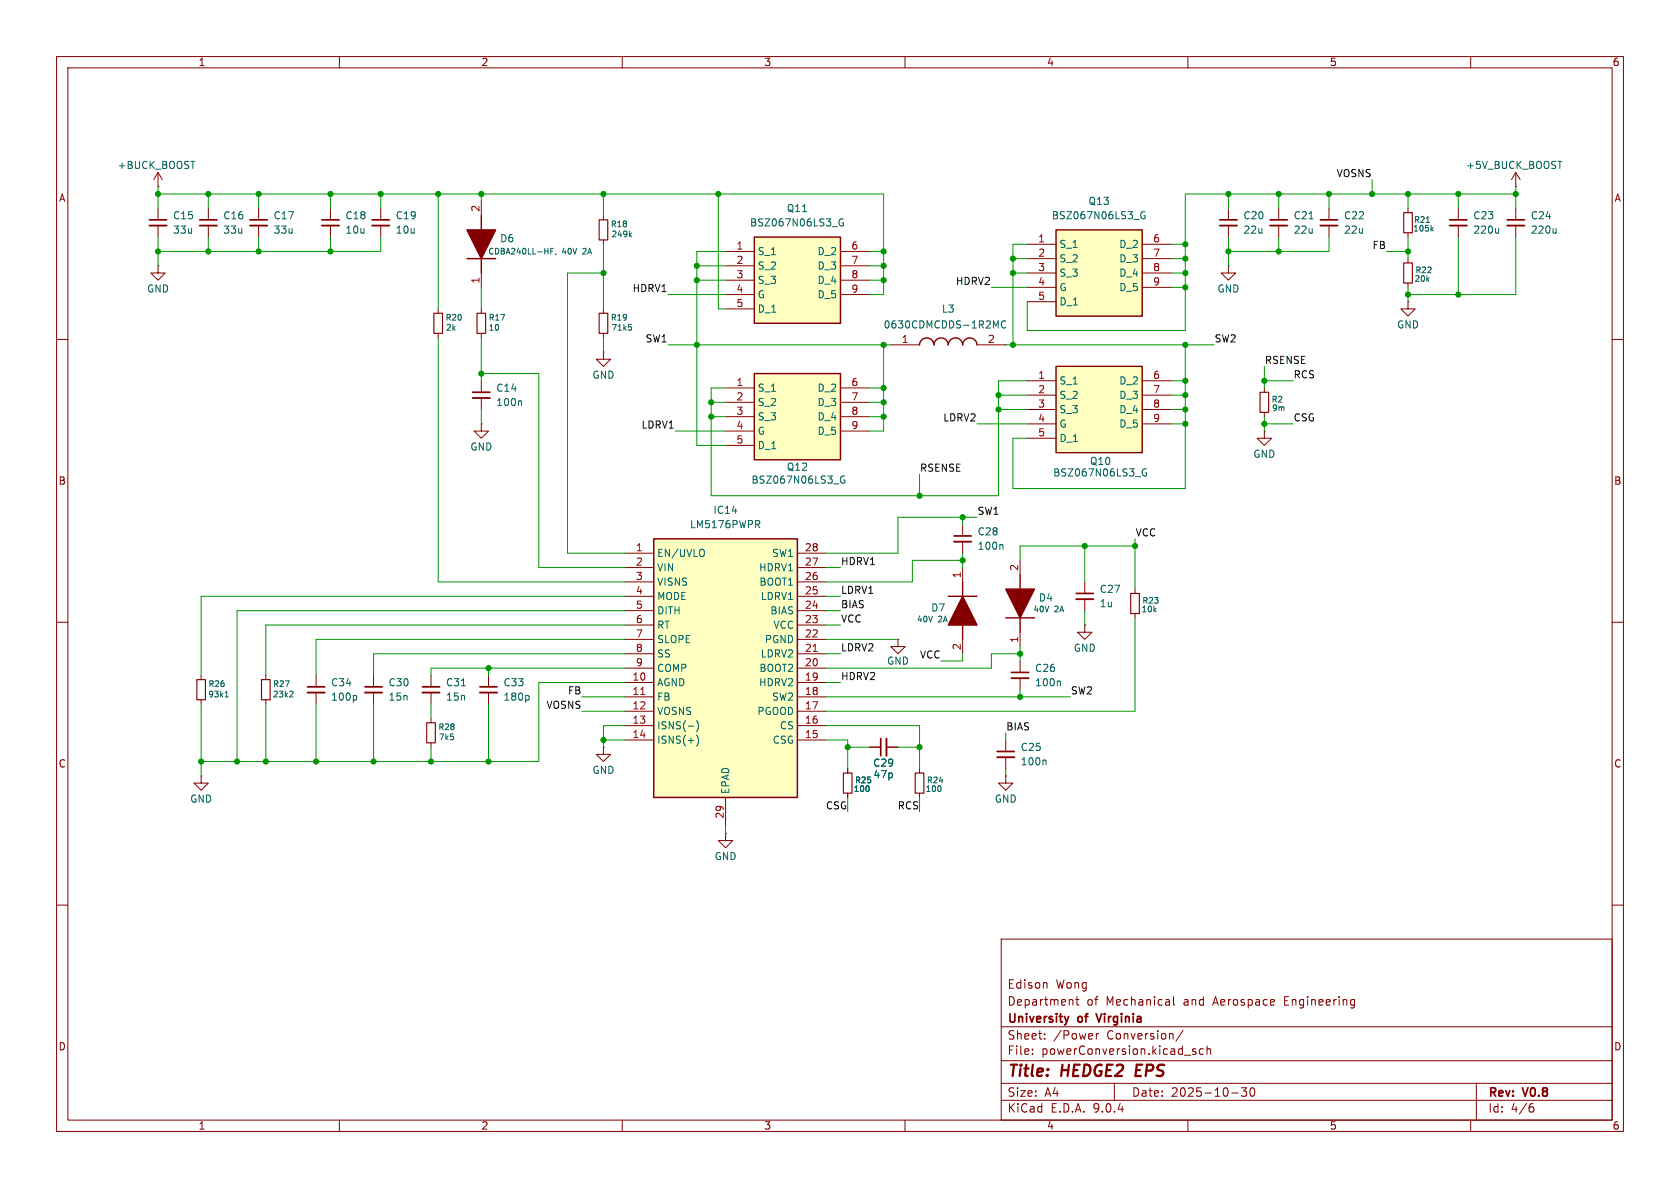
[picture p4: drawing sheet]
<svg xmlns="http://www.w3.org/2000/svg" width="297mm" height="210mm" viewBox="0 0 297 210" stroke-linecap="round" stroke-linejoin="round" font-family="sans-serif">
<g fill="none" stroke="#840000" stroke-width=".18">
<path d="M10 10h277v190h-277zM12 12h273v186h-273zM60 10v2M110 10v2M160 10v2M210 10v2M260 10v2M85.1 35.6v2.5M106.7 38.1v.8M248.9 36.8v.8M268 36.8v2.1M268 39.9v2"/>
<path d="M85.1 48.3v2.5M106.7 42.4v.8M248.9 41.1v.8M248.9 45.7v.8M248.9 50v.8M10 60h2M285 60h2M170.2 92.7v2M170.2 95.8v2M10 110h2M76.2 119.4v2M86.4 119.4v2"/>
<path d="M191.8 102.9v2M191.8 105.9v2.1M285 110h2M76.2 122.4v2.1M76.2 127v.8M76.2 131.3v.8M86.4 122.4v2.1M106.7 132.1v1.3h1.2l-1.2 1.2-1.3-1.2h1.3M106.7 132.1h.1M128.3 147.3v1.3h1.2l-1.2 1.3-1.3-1.3h1.3M128.3 147.3h.1M10 160h2"/>
<path d="M177 166h108v32h-108zM184.9 173.7l.2 .2v.8M189.6 176.8l.1 .9M190.2 176.7h.5M190.4 176.2v1.3l.3 .2M207.5 176.2v1.3l.2 .2M239 176.7l.5 .1M239.5 177.6l-.5 .1M239.5 176.7v1.2l-.3 .3M285 160h2M60 198v2M110 198v2"/>
<path d="M160 198v2M177 194.5h108M177 191.5h108M177 187.5h108M177 181.5h108M182.5 186.3v.1M182.5 185.5v.1M184.7 183.6v.1M184.7 182.8v.1M193.8 182.7v1M194.2 182.7l-.2 .1-.2 .2M197 191.5v3"/>
<path d="M209.2 182.1l-1.3 2M210 198v2M211.4 185.5l-.4-.1-.2 .2 .1 .2 .5 .2v.3h-.6M212.7 185.5l-.4-.1-.3 .3v.4l.2 .2h.5M213.4 185.5l.2-.1 .4 .1v.9M213.4 184.9v1.5M217.7 193.2h1.2M219.5 192.3h.9l-.5 .6 .4 .1v.7l-.2 .1h-.4l-.2-.1M221.1 192.4l.2-.1a.81 .81 0 0 1 .6 .6 .81 .81 0 0 1-.3 .8l-.1 .1a.81 .81 0 0 1-.4-1.4zM260 198v2M261 191.5v6.5M270.6 195.7h.4l.2 .3-.1 .5-.5 .1"/>
<path d="M271 195.1l-.4 .1"/>
</g>
<path d="M201 188.2l-.3 2h1" fill="none" stroke="#840000" stroke-width=".4"/>
<path d="M266.4 38.9h3.1M168.7 94.7h3M190.2 104.9h3.1M74.7 121.4h3M84.8 121.4h3.1M188.9 179.7l-.3 1M193.8 179.2l.5 1.5" fill="none" stroke="#840000" stroke-width=".3"/>
<path d="M266.4 39.9h3.1M168.7 95.8h3M190.2 105.9h3.1M74.7 122.4h3M84.8 122.4h3.1" fill="none" stroke="#840000" stroke-width=".33"/>
<g fill="none" stroke="#006464" stroke-width=".18">
<path d="M252.2 39.3h.5M97.4 44.4h.3M97.9 43.9h-.5v1M98.3 44.9l-.1 .2M111.4 41.5l.3 .4M111.7 41.2l-.4 .4M253.1 40.5l.3 .3M253.4 40.2l-.4 .4M275.1 40.4v.8M275.1 41.1l-.2 .1M177.1 96.3l.2 .1v.7M81.6 121.2h.7"/>
<path d="M93.3 122.9l.2 .3v.3l-.2 .3"/>
</g>
<path d="M105.9 38.9h1.5v3.5h-1.5zM248.2 37.6h1.5v3.5h-1.5zM248.2 46.5h1.5v3.5h-1.5zM75.4 127.8h1.6v3.5h-1.6z" fill="none" stroke="#840000" stroke-width=".2"/>
<path d="M85.1 38.1v2.5M82.5 45.7h5.1M85.1 45.7v2.6" fill="none" stroke="#840000" stroke-width=".25"/>
<path d="M82.5 40.6h5.1l-2.5 5.1z" fill="#840000" stroke="#840000" stroke-width=".25"/>
<path d="M133.3 41.9h15.3v15.3h-15.3z" fill="#ffffc2"/>
<path d="M133.3 41.9h15.3v15.3h-15.3zM177.8 109.2h5.1M180.3 101.6v2.5M180.3 109.2v2.6" fill="none" stroke="#840000" stroke-width=".25"/>
<g fill="none" stroke="#840000" stroke-width=".18">
<path d="M27.9 33h.1M27.9 30.5l-.7 1.3M27.9 30.5l.8 1.3M27.9 30.5v2.5M27.9 36.8v2.1M27.9 39.9v2M36.8 36.8v2.1M36.8 39.9v2M45.7 36.8v2.1M45.7 39.9v2M58.4 36.8v2.1M58.4 39.9v2"/>
<path d="M234.9 36.8v2.1M234.9 39.9v2M257.8 36.8v2.1M257.8 39.9v2M128.3 44.5h5M128.3 47h5M128.3 49.5h5M128.3 52.1h5M128.3 54.6h5M148.6 44.5h5.1M148.6 47h5.1M148.6 49.5h5.1"/>
<path d="M148.6 52.1h5.1M180.3 99.1v2.5M180.3 111.8v2.5M180.3 116.8v2.1M180.3 119.9v2M191.8 110.5v1.3h1.2l-1.2 1.2-1.3-1.2h1.3M191.8 110.5h.1M200.7 104.1v.8M200.7 108.5v.7"/>
</g>
<path d="M33.7 28.5h.8M149 38.7a.59 .59 0 0 0-.7 .6 .59 .59 0 0 0 .7 .6l.1-.5h-.2M264.9 40.4v.8M264.9 41.1l-.1 .1M187.3 120.4l.2 .2v.6" fill="none" stroke="#006464" stroke-width=".18"/>
<path d="M199.9 104.9h1.5v3.6h-1.5z" fill="none" stroke="#840000" stroke-width=".2"/>
<path d="M26.4 38.9h3.1M35.3 38.9h3.1M44.2 38.9h3M56.9 38.9h3M233.4 38.9h3.1M256.3 38.9h3M178.8 118.9h3.1" fill="none" stroke="#840000" stroke-width=".3"/>
<path d="M26.4 39.9h3.1M35.3 39.9h3.1M44.2 39.9h3M56.9 39.9h3M233.4 39.9h3.1M256.3 39.9h3M178.8 119.9h3.1" fill="none" stroke="#840000" stroke-width=".33"/>
<path d="M177.8 104.1h5.1l-2.6 5.1z" fill="#840000" stroke="#840000" stroke-width=".25"/>
<path d="M186.7 40.6h15.2v15.3h-15.2z" fill="#ffffc2"/>
<path d="M186.7 40.6h15.2v15.3h-15.2zM162.6 61a1.27 1.27 0 0 1 1.2-1.3 1.27 1.27 0 0 1 1.3 1.3 1.27 1.27 0 0 1 1.3-1.3 1.27 1.27 0 0 1 1.2 1.3 1.27 1.27 0 0 1 1.3-1.3 1.27 1.27 0 0 1 1.3 1.3 1.27 1.27 0 0 1 1.2-1.3 1.27 1.27 0 0 1 1.3 1.3" fill="none" stroke="#840000" stroke-width=".25"/>
<g fill="none" stroke="#840000" stroke-width=".18">
<path d="M27.9 47v1.3h1.3l-1.3 1.2-1.2-1.2h1.2M27.9 47h.1M181.6 43.2h5.1M181.6 45.7h5.1M181.6 48.3h5.1M181.6 50.8h5.1M181.6 53.3h5.1M201.9 43.2h5.1M201.9 45.7h5.1M201.9 48.3h5.1M201.9 50.8h5.1M248.9 53.3v1.3h1.3l-1.3 1.3-1.3-1.3h1.3"/>
<path d="M248.9 53.3h.1M157.5 61h5.1M172.7 61h5.1M47 119.4v.7M55.9 119.4v2M47 123.7v.8M55.9 122.4v2.1"/>
</g>
<path d="M202.4 37.5a.59 .59 0 0 0-.7 .5 .59 .59 0 0 0 .7 .6v-.5h-.2M176.1 57.6l.4-.9v1.3M177.8 56.8a.6 .6 0 0 0-.8 .5 .6 .6 0 0 0 .6 .7l.2-.1M51.6 122.2l.2 .2v.2l-.6 .6h.6M62.8 122.9l.3 .3v.3l-.3 .3" fill="none" stroke="#006464" stroke-width=".18"/>
<path d="M54.4 121.4h3" fill="none" stroke="#840000" stroke-width=".3"/>
<path d="M54.4 122.4h3" fill="none" stroke="#840000" stroke-width=".33"/>
<path d="M46.2 120.1h1.6v3.6h-1.6z" fill="none" stroke="#840000" stroke-width=".2"/>
<path d="M115.6 95.3h25.4v45.7h-25.4z" fill="#ffffc2"/>
<path d="M115.6 95.3h25.4v45.7h-25.4z" fill="none" stroke="#840000" stroke-width=".25"/>
<g fill="none" stroke="#840000" stroke-width=".18">
<path d="M110.5 97.8h5.1M141 97.8h5M35.6 119.4v.7M110.5 100.3h5.1M110.5 102.9h5.1M110.5 105.4h5.1M110.5 108h5.1M110.5 110.5h5.1M110.5 113h5.1M110.5 115.6h5.1M110.5 118.1h5.1M141 100.3h5"/>
<path d="M141 102.9h5M141 105.4h5M141 108h5M141 110.5h5M141 113h5M141 115.6h5M141 118.1h5M35.6 123.7v.8M110.5 120.7h5.1M110.5 123.2h5.1M110.5 125.7h5.1M110.5 128.3h5.1"/>
<path d="M110.5 130.8h5.1M141 120.7h5M141 123.2h5M141 125.7h5M141 128.3h5M141 130.8h5M149.9 135.9v.8M153.7 132.1h2M156.7 132.1h2M128.3 141v5.1M149.9 140.2v.8"/>
</g>
<path d="M124.3 97.2a.9 .9 0 0 1 0 1.1M133.9 92.7l.4 .6M134.1 92l.2 .3v.3l-.2 .1M39.8 123.2h.6M40 122.3l.1-.1v1M121.7 128.4h.9M123.1 127.4a1.46 1.46 0 0 1 0 1.9M123.1 129.9a1.46 1.46 0 0 1 0 2M153.6 139.1v.6" fill="none" stroke="#006464" stroke-width=".18"/>
<path d="M143.8 115.2h.7M113.3 122.8h.7" fill="none" stroke="#a90000" stroke-width=".18"/>
<path d="M34.8 120.1h1.5v3.6h-1.5zM149.1 136.7h1.5v3.5h-1.5z" fill="none" stroke="#840000" stroke-width=".2"/>
<path d="M155.7 130.6v3" fill="none" stroke="#840000" stroke-width=".3"/>
<path d="M156.7 130.6v3" fill="none" stroke="#840000" stroke-width=".33"/>
<path d="M186.7 64.8h15.2v15.2h-15.2z" fill="#ffffc2"/>
<path d="M186.7 64.8h15.2v15.2h-15.2z" fill="none" stroke="#840000" stroke-width=".25"/>
<path d="M181.6 67.3h5.1M181.6 69.9h5.1M181.6 72.4h5.1M181.6 74.9h5.1M181.6 77.5h5.1M201.9 67.3h5.1M201.9 69.9h5.1M201.9 72.4h5.1M201.9 74.9h5.1M177.8 130.8v2M177.8 133.9v2" fill="none" stroke="#840000" stroke-width=".18"/>
<path d="M202.6 82.9a.59 .59 0 0 0-.7 .6 .59 .59 0 0 0 .7 .6l.1-.5h-.2M184.7 134.4l.2 .1v.7" fill="none" stroke="#006464" stroke-width=".18"/>
<path d="M176.3 132.8h3" fill="none" stroke="#840000" stroke-width=".3"/>
<path d="M176.3 133.9h3" fill="none" stroke="#840000" stroke-width=".33"/>
<path d="M133.3 66h15.3v15.3h-15.3z" fill="#ffffc2"/>
<path d="M133.3 66h15.3v15.3h-15.3zM167.6 105.4h5.1M170.2 102.9v2.5M170.2 110.5v2.5" fill="none" stroke="#840000" stroke-width=".25"/>
<g fill="none" stroke="#840000" stroke-width=".18">
<path d="M67.3 36.8v2.1M67.3 39.9v2M217.2 36.8v2.1M217.2 39.9v2M226.1 36.8v2.1M226.1 39.9v2M268 33h.1M268 30.5l-.8 1.3M268 30.5l.7 1.3M268 30.5v2.5M77.5 54.6v.8M77.5 58.9v.8"/>
<path d="M85.1 54.6v.8M85.1 58.9v.8M106.7 54.6v.8M106.7 58.9v.8M217.2 47v1.3h1.2l-1.2 1.2-1.3-1.2h1.3M217.2 47h.1M85.1 74.9v1.3h1.3l-1.3 1.3-1.3-1.3h1.3M85.1 74.9h.1M85.1 67.3v2M85.1 70.4v2M106.7 62.2v1.3h1.2l-1.2 1.3-1.3-1.3h1.3M106.7 62.2h.1"/>
<path d="M128.3 68.6h5M128.3 71.1h5M128.3 73.7h5M128.3 76.2h5M128.3 78.7h5M148.6 68.6h5.1M148.6 71.1h5.1M148.6 73.7h5.1M148.6 76.2h5.1M223.5 76.2v1.3h1.3l-1.3 1.2-1.3-1.2h1.3M223.5 76.2h.1M223.5 68.6v.7"/>
<path d="M223.5 72.9v.8M66 119.4v2M158.7 113v1.3h1.3l-1.3 1.3-1.2-1.3h1.2M158.7 113h.1M170.2 100.3v2.6M170.2 113v2.6M35.6 137.2v1.2h1.2l-1.2 1.3-1.3-1.3h1.3M35.6 137.2h.1M66 122.4v2.1M149.9 135.9v.8M153.7 132.1h2M156.7 132.1h2"/>
<path d="M162.6 135.9v.8M177.8 137.2v1.2h1.3l-1.3 1.3-1.3-1.3h1.3M177.8 137.2h.1M149.9 140.2v.8M162.6 140.2v.8"/>
</g>
<path d="M231.4 38.7h.8M275.4 28.5h.7M111.1 57.4h.5M111.5 57.7l.2 .2v.3l-.2 .2M92 70.9l.2 .1v.7M149.3 84.2a.59 .59 0 0 0-.7 .6 .59 .59 0 0 0 .7 .6l.1-.5h-.3M153.6 139.1v.6M166.3 139.1v.6" fill="none" stroke="#006464" stroke-width=".18"/>
<path d="M76.7 55.4h1.5v3.5h-1.5zM84.3 55.4h1.6v3.5h-1.6zM105.9 55.4h1.5v3.5h-1.5zM222.8 69.3h1.5v3.6h-1.5zM161.8 136.7h1.5v3.5h-1.5z" fill="none" stroke="#840000" stroke-width=".2"/>
<path d="M65.8 38.9h3M215.6 38.9h3.1M224.5 38.9h3.1M83.6 69.3h3M64.5 121.4h3.1" fill="none" stroke="#840000" stroke-width=".3"/>
<path d="M65.8 39.9h3M215.6 39.9h3.1M224.5 39.9h3.1M83.6 70.4h3M64.5 122.4h3.1" fill="none" stroke="#840000" stroke-width=".33"/>
<path d="M170.2 105.4l2.5 5.1h-5.1z" fill="#840000" stroke="#840000" stroke-width=".25"/>
<g fill="none" stroke="#009600" stroke-width=".18">
<path d="M27.9 34.3h128.3v17.8h-2.5M27.9 33v3.8M36.8 34.3v2.5M45.7 34.3v2.5M58.4 34.3v2.5M67.3 34.3v2.5M77.5 34.3v20.3M85.1 34.3v1.3M106.7 34.3v3.8M127 34.3v20.3h1.3M217.2 34.3v2.5M226.1 34.3v2.5"/>
<path d="M234.9 34.3v2.5M242.6 31.8v2.5M248.9 34.3v2.5M257.8 34.3v2.5M268 33v3.8M268 34.3h-58.5v24.1h-27.9v-5.1M27.9 41.9v5.1M36.8 41.9v2.6M45.7 41.9v2.6M58.4 41.9v2.6M67.3 41.9v2.6h-39.4M77.5 59.7v43.2h33"/>
<path d="M85.1 50.8v3.8M85.1 59.7v7.6M106.7 48.3h-6.4v49.5h10.2M106.7 43.2v11.4M106.7 59.7v2.5M118.1 52.1h10.2M123.2 47h5.1M123.2 49.5h5.1M128.3 44.5h-5.1v34.2h5.1M153.7 47h2.5M153.7 49.5h2.5M153.7 44.5h2.5"/>
<path d="M175.3 50.8h6.3M179.1 48.3h2.5M179.1 45.7h2.5M181.6 43.2h-2.5v17.8M207 43.2h2.5M207 48.3h2.5M207 45.7h2.5M207 50.8h2.5M217.2 41.9v5.1M226.1 41.9v2.6M234.9 41.9v2.6h-17.7M245.1 44.5h3.8"/>
<path d="M248.9 41.9v3.8M248.9 50.8v2.5M257.8 41.9v10.2M268 41.9v10.2h-19.1M85.1 66h10.1v34.3h15.3M85.1 72.4v2.5M118.1 61h39.4M119.4 76.2h8.9M125.7 71.1h2.6M125.7 73.7h2.6M153.7 71.1h2.5M153.7 73.7h2.5"/>
<path d="M153.7 68.6h2.5M156.2 61v15.2h-2.5M172.7 74.9h8.9M176.5 69.9h5.1M176.5 72.4h5.1M177.8 61h36.8M181.6 67.3h-5.1v20.3h-50.8v-19h2.6M207 67.3h2.5M207 69.9h2.5M207 72.4h2.5M207 74.9h2.5M209.5 61v25.4h-30.4v-8.9h2.5"/>
<path d="M223.5 67.3h5.1M223.5 74.9h5.1M223.5 64.8v3.8M223.5 73.7v2.5M162.6 83.8v3.8M170.2 91.4v1.3M170.2 97.8v2.5M170.2 99.1h-8.9v3.8h-15.3M172.7 91.4h-14v6.4h-12.7M191.8 96.5v6.4M200.7 96.5h-20.4v2.6M200.7 95.3v8.8"/>
<path d="M86.4 118.1v1.3M110.5 108h-68.6v26.6M110.5 115.6h-44.5v3.8M110.5 110.5h-63.5v8.9M110.5 105.4h-74.9v14M110.5 118.1h-34.3v1.3M110.5 113h-54.6v6.4M146 108h2.6M146 115.6h2.6M146 110.5h2.6M146 105.4h2.6M146 113h12.7"/>
<path d="M146 100.3h2.6M170.2 115.6v1.2h-3.8M180.3 114.3v2.5M180.3 115.6h-5v2.5h-29.3M191.8 108v2.5M200.7 109.2v16.5h-54.7M35.6 124.5v12.7M47 124.5v10.1M55.9 124.5v10.1M66 124.5v10.1M76.2 124.5v2.5M76.2 132.1v2.5"/>
<path d="M86.4 124.5v10.1M102.9 123.2h7.6M102.9 125.7h7.6M106.7 130.8h3.8M110.5 120.7h-15.3v13.9h-59.6M110.5 128.3h-3.8v3.8M146 128.3h16.6v7.6M146 130.8h3.9v5.1M146 120.7h2.6M146 123.2h43.2M149.9 132.1h3.8M158.7 132.1h3.9"/>
<path d="M177.8 129.5v1.3M177.8 135.9v1.3M180.3 121.9v1.3M128.3 146.1v1.2M149.9 141v2.5M162.6 141v2.5"/>
</g>
<g fill="#009600" stroke="#009600" stroke-width=".18">
<circle cx="156.2" cy="68.6" r=".46"/>
<circle cx="156.2" cy="49.5" r=".46"/>
<circle cx="156.2" cy="47" r=".46"/>
<circle cx="156.2" cy="61" r=".46"/>
<circle cx="176.5" cy="69.9" r=".46"/>
<circle cx="176.5" cy="72.4" r=".46"/>
<circle cx="156.2" cy="73.7" r=".46"/>
<circle cx="156.2" cy="71.1" r=".46"/>
<circle cx="156.2" cy="44.5" r=".46"/>
<circle cx="268" cy="34.3" r=".46"/>
<circle cx="257.8" cy="34.3" r=".46"/>
<circle cx="248.9" cy="44.5" r=".46"/>
<circle cx="257.8" cy="52.1" r=".46"/>
<circle cx="248.9" cy="34.3" r=".46"/>
<circle cx="242.6" cy="34.3" r=".46"/>
<circle cx="248.9" cy="52.1" r=".46"/>
<circle cx="209.5" cy="61" r=".46"/>
<circle cx="209.5" cy="50.8" r=".46"/>
<circle cx="209.5" cy="67.3" r=".46"/>
<circle cx="209.5" cy="72.4" r=".46"/>
<circle cx="209.5" cy="69.9" r=".46"/>
<circle cx="209.5" cy="74.9" r=".46"/>
<circle cx="179.1" cy="45.7" r=".46"/>
<circle cx="179.1" cy="61" r=".46"/>
<circle cx="179.1" cy="48.3" r=".46"/>
<circle cx="200.7" cy="96.5" r=".46"/>
<circle cx="191.8" cy="96.5" r=".46"/>
<circle cx="209.5" cy="45.7" r=".46"/>
<circle cx="209.5" cy="48.3" r=".46"/>
<circle cx="162.6" cy="87.6" r=".46"/>
<circle cx="149.9" cy="132.1" r=".46"/>
<circle cx="170.2" cy="91.4" r=".46"/>
<circle cx="170.2" cy="99.1" r=".46"/>
<circle cx="180.3" cy="115.6" r=".46"/>
<circle cx="162.6" cy="132.1" r=".46"/>
<circle cx="180.3" cy="123.2" r=".46"/>
<circle cx="226.1" cy="44.5" r=".46"/>
<circle cx="209.5" cy="43.2" r=".46"/>
<circle cx="217.2" cy="44.5" r=".46"/>
<circle cx="217.2" cy="34.3" r=".46"/>
<circle cx="223.5" cy="67.3" r=".46"/>
<circle cx="223.5" cy="74.9" r=".46"/>
<circle cx="226.1" cy="34.3" r=".46"/>
<circle cx="234.9" cy="34.3" r=".46"/>
<circle cx="123.2" cy="61" r=".46"/>
<circle cx="125.7" cy="73.7" r=".46"/>
<circle cx="125.7" cy="71.1" r=".46"/>
<circle cx="106.7" cy="130.8" r=".46"/>
<circle cx="123.2" cy="47" r=".46"/>
<circle cx="77.5" cy="34.3" r=".46"/>
<circle cx="67.3" cy="34.3" r=".46"/>
<circle cx="85.1" cy="34.3" r=".46"/>
<circle cx="106.7" cy="48.3" r=".46"/>
<circle cx="85.1" cy="66" r=".46"/>
<circle cx="127" cy="34.3" r=".46"/>
<circle cx="123.2" cy="49.5" r=".46"/>
<circle cx="106.7" cy="34.3" r=".46"/>
<circle cx="86.4" cy="134.6" r=".46"/>
<circle cx="86.4" cy="118.1" r=".46"/>
<circle cx="45.7" cy="34.3" r=".46"/>
<circle cx="58.4" cy="44.5" r=".46"/>
<circle cx="58.4" cy="34.3" r=".46"/>
<circle cx="45.7" cy="44.5" r=".46"/>
<circle cx="36.8" cy="34.3" r=".46"/>
<circle cx="27.9" cy="34.3" r=".46"/>
<circle cx="36.8" cy="44.5" r=".46"/>
<circle cx="27.9" cy="44.5" r=".46"/>
<circle cx="66" cy="134.6" r=".46"/>
<circle cx="55.9" cy="134.6" r=".46"/>
<circle cx="47" cy="134.6" r=".46"/>
<circle cx="41.9" cy="134.6" r=".46"/>
<circle cx="35.6" cy="134.6" r=".46"/>
<circle cx="76.2" cy="134.6" r=".46"/>
</g>
<g font-size="2.8" fill="#840000">
<text x="178" y="190.9">Title:</text>
<text x="187.7" y="190.9">HEDGE2</text>
<text x="201.6" y="190.9">EPS</text>
</g>
<g font-size="2.1" fill="#840000">
<text x="178" y="178">Department</text>
<text x="178" y="175">Edison</text>
<text x="186.7" y="175">Wong</text>
<text x="192.1" y="178">of</text>
<text x="195.6" y="178">Mechanical</text>
<text x="209.4" y="178">and</text>
<text x="214.8" y="178">Aerospace</text>
<text x="227.4" y="178">Engineering</text>
<text x="178" y="184">Sheet:</text>
<text x="178" y="181.2">University</text>
<text x="186.2" y="184">/Power</text>
<text x="190.7" y="181.2">of</text>
<text x="194.6" y="181.2">Virginia</text>
<text x="195.7" y="184">Conversion/</text>
<text x="178" y="186.7">File:</text>
<text x="184.1" y="186.7">powerConversion.kicad_sch</text>
<text x="178" y="196.9">KiCad</text>
<text x="178" y="194.1">Size:</text>
<text x="184.7" y="194.1">A4</text>
<text x="185.7" y="196.9">E.D.A.</text>
<text x="193.3" y="196.9">9.0.4</text>
<text x="200" y="194.1">Date:</text>
<text x="207" y="194.1">2025-10-30</text>
<text x="263" y="194.3">Rev:</text>
<text x="263" y="196.9">Id:</text>
<text x="267.1" y="196.9">4/6</text>
<text x="269.4" y="194.3">V0.8</text>
</g>
<g font-size="1.8" fill="#840000">
<text x="35" y="11.9">1</text>
<text x="85" y="11.9">2</text>
<text x="135" y="11.9">3</text>
<text x="185" y="11.9">4</text>
<text x="235" y="11.9">5</text>
<text x="285" y="11.9">6</text>
<text x="10.3" y="35.9">A</text>
<text x="285.3" y="35.9">A</text>
<text x="10.3" y="85.9">B</text>
<text x="285.3" y="85.9">B</text>
<text x="10.3" y="135.9">C</text>
<text x="285.3" y="135.9">C</text>
<text x="10.3" y="185.9">D</text>
<text x="285.3" y="185.9">D</text>
<text x="35" y="199.9">1</text>
<text x="85" y="199.9">2</text>
<text x="135" y="199.9">3</text>
<text x="185" y="199.9">4</text>
<text x="235" y="199.9">5</text>
<text x="285" y="199.9">6</text>
</g>
<g font-size="1.8" fill="#006464">
<text x="20.7" y="30.1">+BUCK_BOOST</text>
<text x="259.1" y="30.1">+5V_BUCK_BOOST</text>
<text x="30.5" y="39">C15</text>
<text x="30.5" y="41.5">33u</text>
<text x="39.4" y="39">C16</text>
<text x="39.4" y="41.5">33u</text>
<text x="48.3" y="39">C17</text>
<text x="48.3" y="41.5">33u</text>
<text x="61" y="39">C18</text>
<text x="61" y="41.5">10u</text>
<text x="69.9" y="39">C19</text>
<text x="69.9" y="41.5">10u</text>
<text x="132.5" y="40.2">BSZ067N06LS3_G</text>
<text x="139" y="37.7">Q11</text>
<text x="185.8" y="39">BSZ067N06LS3_G</text>
<text x="192.3" y="36.4">Q13</text>
<text x="219.7" y="39">C20</text>
<text x="219.7" y="41.5">22u</text>
<text x="228.6" y="39">C21</text>
<text x="228.6" y="41.5">22u</text>
<text x="237.5" y="39">C22</text>
<text x="237.5" y="41.5">22u</text>
<text x="260.4" y="41.5">220u</text>
<text x="260.4" y="39">C23</text>
<text x="270.5" y="41.5">220u</text>
<text x="270.5" y="39">C24</text>
<text x="88.3" y="43">D6</text>
<text x="133.9" y="45.3">S_1</text>
<text x="133.9" y="47.9">S_2</text>
<text x="144.4" y="45.3">D_2</text>
<text x="144.4" y="47.9">D_3</text>
<text x="187.2" y="44">S_1</text>
<text x="187.2" y="46.6">S_2</text>
<text x="197.8" y="44">D_2</text>
<text x="197.8" y="46.6">D_3</text>
<text x="25.9" y="51.9">GND</text>
<text x="133.9" y="50.4">S_3</text>
<text x="133.9" y="52.9">G</text>
<text x="144.4" y="50.4">D_4</text>
<text x="144.4" y="52.9">D_5</text>
<text x="187.2" y="49.1">S_3</text>
<text x="187.2" y="51.7">G</text>
<text x="197.8" y="49.1">D_4</text>
<text x="197.8" y="51.7">D_5</text>
<text x="215.1" y="51.9">GND</text>
<text x="133.9" y="55.5">D_1</text>
<text x="156.1" y="58.3">0630CDMCDDS-1R2MC</text>
<text x="166.4" y="55.5">L3</text>
<text x="187.2" y="54.2">D_1</text>
<text x="246.9" y="58.3">GND</text>
<text x="87.6" y="72">100n</text>
<text x="87.6" y="69.4">C14</text>
<text x="104.6" y="67.2">GND</text>
<text x="133.9" y="69.4">S_1</text>
<text x="133.9" y="72">S_2</text>
<text x="144.4" y="69.4">D_2</text>
<text x="144.4" y="72">D_3</text>
<text x="187.2" y="68.2">S_1</text>
<text x="187.2" y="70.7">S_2</text>
<text x="197.8" y="68.2">D_2</text>
<text x="197.8" y="70.7">D_3</text>
<text x="133.9" y="74.5">S_3</text>
<text x="133.9" y="77.1">G</text>
<text x="144.4" y="74.5">D_4</text>
<text x="144.4" y="77.1">D_5</text>
<text x="187.2" y="73.3">S_3</text>
<text x="187.2" y="75.8">G</text>
<text x="197.8" y="73.3">D_4</text>
<text x="197.8" y="75.8">D_5</text>
<text x="83.1" y="79.9">GND</text>
<text x="133.9" y="79.6">D_1</text>
<text x="139" y="83.4">Q12</text>
<text x="187.2" y="78.3">D_1</text>
<text x="192.6" y="82.4">Q10</text>
<text x="221.5" y="81.1">GND</text>
<text x="132.7" y="85.7">BSZ067N06LS3_G</text>
<text x="186.1" y="84.4">BSZ067N06LS3_G</text>
<text x="121.9" y="93.6">LM5176PWPR</text>
<text x="126" y="91">IC14</text>
<text x="172.7" y="94.8">C28</text>
<text x="116.1" y="98.7">EN/UVLO</text>
<text x="116.1" y="101.2">VIN</text>
<text x="134.1" y="101.2">HDRV1</text>
<text x="136.4" y="98.7">SW1</text>
<text x="172.7" y="97.4">100n</text>
<text x="116.1" y="103.7">VISNS</text>
<text x="116.1" y="106.3">MODE</text>
<text x="134.2" y="103.7">BOOT1</text>
<text x="134.4" y="106.3">LDRV1</text>
<text x="183.6" y="106.5">D4</text>
<text x="194.3" y="107.5">1u</text>
<text x="194.3" y="105">C27</text>
<text x="116.1" y="108.8">DITH</text>
<text x="116.1" y="111.4">RT</text>
<text x="116.1" y="113.9">SLOPE</text>
<text x="135.1" y="113.9">PGND</text>
<text x="136.1" y="108.8">BIAS</text>
<text x="136.6" y="111.4">VCC</text>
<text x="164.5" y="108.3">D7</text>
<text x="116.1" y="116.4">SS</text>
<text x="116.1" y="119">COMP</text>
<text x="134.2" y="119">BOOT2</text>
<text x="134.4" y="116.4">LDRV2</text>
<text x="156.7" y="117.7">GND</text>
<text x="182.9" y="119">C26</text>
<text x="189.7" y="115.4">GND</text>
<text x="58.4" y="124.1">100p</text>
<text x="58.4" y="121.5">C34</text>
<text x="68.6" y="121.5">C30</text>
<text x="68.6" y="124.1">15n</text>
<text x="78.7" y="121.5">C31</text>
<text x="78.7" y="124.1">15n</text>
<text x="88.9" y="124.1">180p</text>
<text x="88.9" y="121.5">C33</text>
<text x="116.1" y="121.5">AGND</text>
<text x="116.1" y="124.1">FB</text>
<text x="134.1" y="121.5">HDRV2</text>
<text x="136.4" y="124.1">SW2</text>
<text x="182.9" y="121.5">100n</text>
<text x="116.1" y="126.6">VOSNS</text>
<text x="116.1" y="129.1">ISNS(-)</text>
<text x="116.1" y="131.7">ISNS(+)</text>
<text x="133.8" y="126.6">PGOOD</text>
<text x="136.5" y="131.7">CSG</text>
<text x="137.8" y="129.1">CS</text>
<text x="104.6" y="137">GND</text>
<text x="154.3" y="135.7">C29</text>
<text x="154.3" y="137.8">47p</text>
<text x="180.3" y="135.5">100n</text>
<text x="180.3" y="132.9">C25</text>
<text x="33.5" y="142.1">GND</text>
<text x="129.1" y="140.5" transform="rotate(-90 129.1 140.5)">EPAD</text>
<text x="175.8" y="142.1">GND</text>
<text x="126.2" y="152.2">GND</text>
</g>
<g font-size="1.8" fill="#0f0f0f">
<text x="236.2" y="31.4">VOSNS</text>
<text x="242.5" y="44.1">FB</text>
<text x="111.7" y="51.7">HDRV1</text>
<text x="168.9" y="50.5">HDRV2</text>
<text x="114" y="60.6">SW1</text>
<text x="214.6" y="60.6">SW2</text>
<text x="223.5" y="64.4">RSENSE</text>
<text x="228.6" y="67">RCS</text>
<text x="113.3" y="75.9">LDRV1</text>
<text x="166.7" y="74.6">LDRV2</text>
<text x="228.6" y="74.6">CSG</text>
<text x="162.6" y="83.5">RSENSE</text>
<text x="172.7" y="91.1">SW1</text>
<text x="200.7" y="94.9">VCC</text>
<text x="148.6" y="100">HDRV1</text>
<text x="148.6" y="105.1">LDRV1</text>
<text x="148.6" y="107.6">BIAS</text>
<text x="148.6" y="110.1">VCC</text>
<text x="148.6" y="115.2">LDRV2</text>
<text x="162.5" y="116.5">VCC</text>
<text x="96.5" y="125.4">VOSNS</text>
<text x="100.3" y="122.8">FB</text>
<text x="148.6" y="120.3">HDRV2</text>
<text x="189.2" y="122.8">SW2</text>
<text x="177.8" y="129.2">BIAS</text>
<text x="145.9" y="143.2">CSG</text>
<text x="158.6" y="143.2">RCS</text>
</g>
<g font-size="1.8" fill="#a90000">
<text x="84.8" y="37.5" transform="rotate(-90 84.8 37.5)">2</text>
<text x="130.1" y="44.2">1</text>
<text x="130.1" y="46.7">2</text>
<text x="150.4" y="44.2">6</text>
<text x="150.4" y="46.7">7</text>
<text x="183.4" y="42.9">1</text>
<text x="183.4" y="45.5">2</text>
<text x="203.8" y="42.9">6</text>
<text x="203.8" y="45.5">7</text>
<text x="84.8" y="50.2" transform="rotate(-90 84.8 50.2)">1</text>
<text x="130.1" y="49.3">3</text>
<text x="130.1" y="51.8">4</text>
<text x="150.4" y="49.3">8</text>
<text x="150.4" y="51.8">9</text>
<text x="183.4" y="48">3</text>
<text x="183.4" y="50.5">4</text>
<text x="183.4" y="53.1">5</text>
<text x="203.8" y="48">8</text>
<text x="203.8" y="50.5">9</text>
<text x="130.1" y="54.4">5</text>
<text x="159.3" y="60.7">1</text>
<text x="174.6" y="60.7">2</text>
<text x="130.1" y="68.3">1</text>
<text x="130.1" y="70.9">2</text>
<text x="150.4" y="68.3">6</text>
<text x="150.4" y="70.9">7</text>
<text x="183.4" y="67.1">1</text>
<text x="183.4" y="69.6">2</text>
<text x="203.8" y="67.1">6</text>
<text x="203.8" y="69.6">7</text>
<text x="130.1" y="73.4">3</text>
<text x="130.1" y="75.9">4</text>
<text x="150.4" y="73.4">8</text>
<text x="150.4" y="75.9">9</text>
<text x="183.4" y="72.1">3</text>
<text x="183.4" y="74.7">4</text>
<text x="183.4" y="77.2">5</text>
<text x="203.8" y="72.1">8</text>
<text x="203.8" y="74.7">9</text>
<text x="130.1" y="78.5">5</text>
<text x="112.3" y="97.5">1</text>
<text x="112.3" y="100.1">2</text>
<text x="142.2" y="97.5">28</text>
<text x="142.2" y="100.1">27</text>
<text x="180.1" y="101" transform="rotate(-90 180.1 101)">2</text>
<text x="112.3" y="102.6">3</text>
<text x="112.3" y="105.2">4</text>
<text x="112.3" y="107.7">5</text>
<text x="142.2" y="102.6">26</text>
<text x="142.2" y="105.2">25</text>
<text x="142.2" y="107.7">24</text>
<text x="169.9" y="102.3" transform="rotate(-90 169.9 102.3)">1</text>
<text x="112.3" y="110.2">6</text>
<text x="112.3" y="112.8">7</text>
<text x="142.2" y="110.2">23</text>
<text x="142.2" y="112.8">22</text>
<text x="180.1" y="113.7" transform="rotate(-90 180.1 113.7)">1</text>
<text x="112.3" y="115.3">8</text>
<text x="112.3" y="117.9">9</text>
<text x="142.2" y="115.3">21</text>
<text x="142.2" y="117.9">20</text>
<text x="169.9" y="115" transform="rotate(-90 169.9 115)">2</text>
<text x="111.7" y="120.4">10</text>
<text x="111.7" y="122.9">11</text>
<text x="111.7" y="125.5">12</text>
<text x="142.2" y="120.4">19</text>
<text x="142.2" y="122.9">18</text>
<text x="142.2" y="125.5">17</text>
<text x="111.7" y="128">13</text>
<text x="111.7" y="130.6">14</text>
<text x="142.2" y="128">16</text>
<text x="142.2" y="130.6">15</text>
<text x="128" y="144.8" transform="rotate(-90 128 144.8)">29</text>
</g>
<g font-size="1.4" fill="#006464">
<text x="107.9" y="40.4">R18</text>
<text x="249.7" y="41.1">105k</text>
<text x="249.9" y="39.6">R21</text>
<text x="86.2" y="45.2">CDBA240LL-HF,</text>
<text x="99.4" y="45.2">40V</text>
<text x="103.2" y="45.2">2A</text>
<text x="108" y="42.1">249k</text>
<text x="250" y="50">20k</text>
<text x="250.1" y="48.5">R22</text>
<text x="78.7" y="56.9">R20</text>
<text x="78.7" y="58.6">2k</text>
<text x="86.3" y="56.9">R17</text>
<text x="86.3" y="58.6">10</text>
<text x="107.9" y="56.9">R19</text>
<text x="108" y="58.6">71k5</text>
<text x="224.7" y="71.3">R2</text>
<text x="224.8" y="72.9">9m</text>
<text x="201.9" y="106.9">R23</text>
<text x="162" y="110.2">40V</text>
<text x="165.8" y="110.2">2A</text>
<text x="182.6" y="108.4">40V</text>
<text x="186.4" y="108.4">2A</text>
<text x="201.7" y="108.4">10k</text>
<text x="36.7" y="123.5">93k1</text>
<text x="36.8" y="121.6">R26</text>
<text x="48.1" y="123.5">23k2</text>
<text x="48.2" y="121.6">R27</text>
<text x="77.4" y="129.3">R28</text>
<text x="77.5" y="131">7k5</text>
<text x="150.8" y="140.2">100</text>
<text x="151.1" y="138.7">R25</text>
<text x="163.5" y="140.2">100</text>
<text x="163.8" y="138.7">R24</text>
</g>
</svg>
